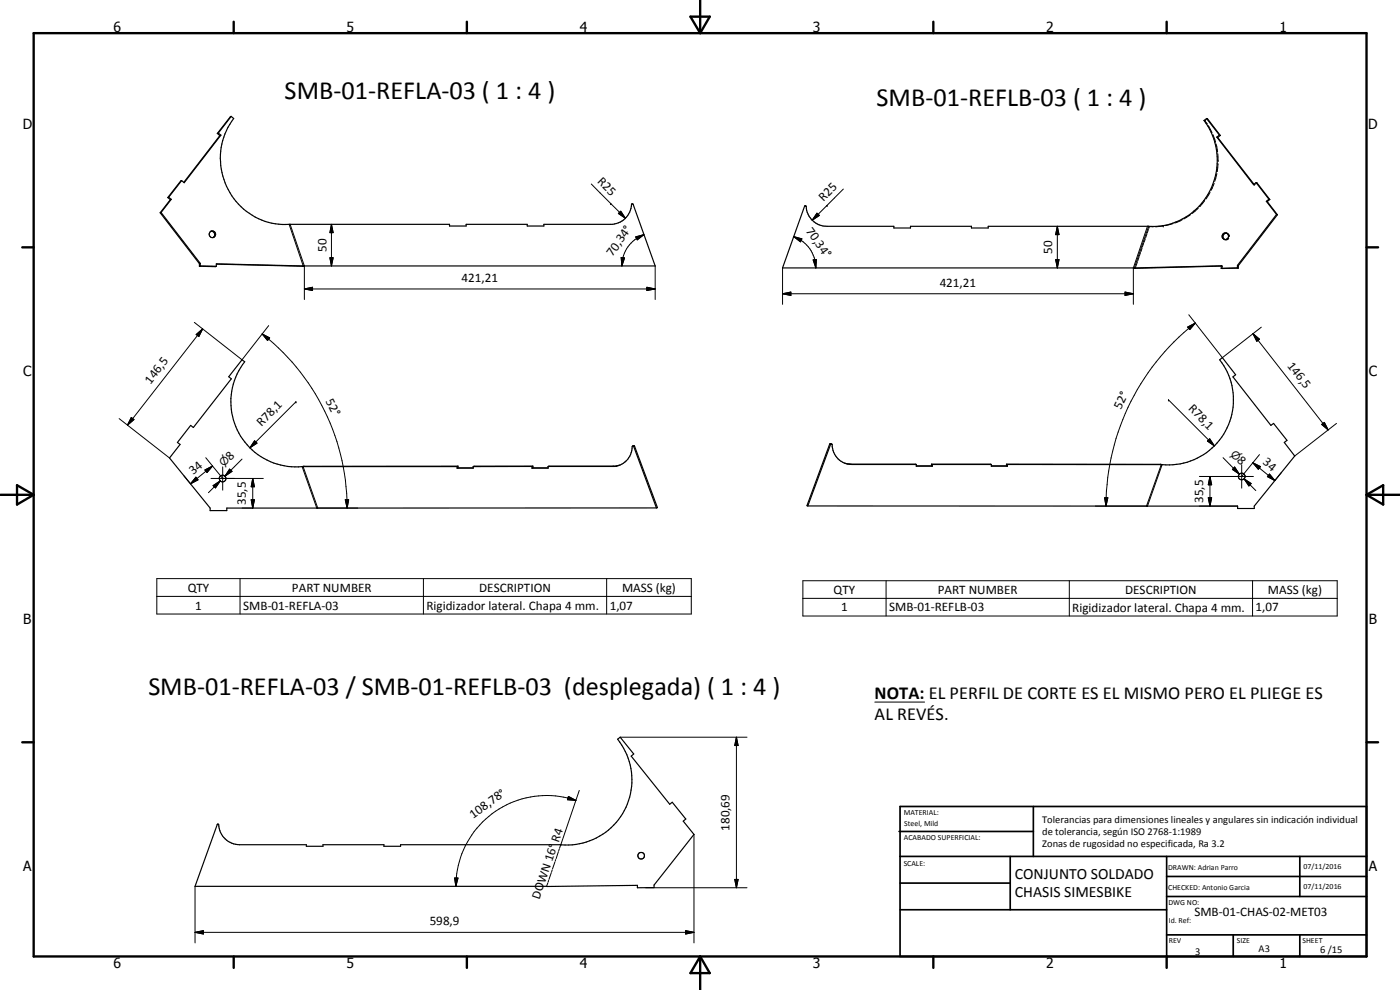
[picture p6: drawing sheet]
<svg xmlns="http://www.w3.org/2000/svg" width="420mm" height="297mm" viewBox="0 0 420 297" stroke-linecap="round" stroke-linejoin="round" font-family="sans-serif">
<g fill="none" stroke="#000" stroke-width=".35">
<path d="M65.5 39.9l-.3 .1M65.5 39.9l.8 .7M69.4 34.9l.7 .7a19.9 19.9 0 0 0-1.9 20.7 19.9 19.9 0 0 0 17.6 11.1l49.1-.1v.5h5v-.5h18.3v.5h5v-.5h20.7a6.6 6.6 0 0 0 5.7-6.1l.4 .1 6.6 18.5h-105.6M69.4 34.9l-4.2 5.1M69.4 34.9l-3.9 5M362.1 35.6l-.8 .6a19.8 19.8 0 0 1 1.8 21.1 19.8 19.8 0 0 1-18.4 10.6h-48.1v.5h-5.1v-.5h-18.2v.5h-5v-.5h-20.1a6.4 6.4 0 0 1-6.4-6.1l-.3 .1-6.6 18.5h105.5M362.1 35.6h.3l3.8 5M362.1 35.6l3.9 4.9M50.4 59.3l.7 .6M50.6 59.2l-.2 .1M50.6 59.2l.8 .6M51.1 59.9l-3 3.9"/>
<path d="M51.4 59.8l-.3 .1M51.4 59.8l-3.1 4M54.5 54.2l-4.1 5.1M54.5 54.2l-3.9 5M65.2 40l.8 .7M66 40.7l-10.9 14M66.3 40.6l-.3 .1M66.3 40.6l-11 14.2-.8-.6M365.2 41.1l.3 .2M365.2 41.1l11 14.3 .8-.6M365.5 41.3l10.8 14M366 40.5l.2 .1"/>
<path d="M366 40.5l-.8 .6M366.2 40.6l-.7 .7M377 54.8l4.1 5.1M377 54.8l3.8 5M380.8 59.8l.3 .1M380.8 59.8l-.7 .6M381.1 59.9l-.8 .6M48.1 63.8l11.7 15.3M48.3 63.8h-.2M48.3 63.8l11.8 15.2M59.8 79.9h5.1M59.8 79.1v.8"/>
<path d="M60.1 79.8l4.8 .1M60.1 79.8l-.3 .1M60.1 79v.8M60.1 79l-.3 .1M63.3 69.4a1.02 1.02 0 0 1 1.1 .7 1.02 1.02 0 0 1-.5 1.2M64.9 79.2l25.9 .7M91 79.8l-26.1-.6v.7M91 79.8l-.2 .1M91.3 79.8l-.5 .1M366.5 79.8l-25.8 .7M368.2 70a1.03 1.03 0 0 0-1.1 .6 1.03 1.03 0 0 0 .4 1.3M371.4 79.6v.8h.2"/>
<path d="M371.4 79.6l.2 .1M371.6 79.7v.7M380.1 60.4l3 3.9M380.1 60.4l.2 .1M380.3 60.5l3.1 3.9M383.1 64.3l.3 .1M383.1 64.3l-11.7 15.3M383.4 64.4l-11.8 15.3M340.1 80.4l.6 .1M340.4 80.4l26.1-.6v.7M340.4 80.4l.3 .1M366.5 80.5l.3 .1"/>
<path d="M371.6 80.4l-5.1 .1M90.7 140h46.5M90.7 140a19.5 19.5 0 0 1-19-10.1 19.5 19.5 0 0 1 1.7-21.4l-.8-.6-3.9 5.1 .7 .7-11.4 14.6-.8-.7-4 5.2 .8 .5-3.1 4.1 12.2 15v.8h5v-.8h128.9M91.2 139.9l-.2 .1M91.2 139.9l-.5 .1M137.2 140v.5M137.4 139.9l-.2 .1M137.4 139.9v.5M137.4 139.9h-46.2M142 140v.5h-4.8M159.7 140v.5M159.7 140h-17.7"/>
<path d="M159.9 139.9l-.2 .1M159.9 139.9v.5M159.9 139.9l-17.9 .1M164.5 140v.5h-4.8M185 139.9l-20.5 .1M185 139.9a6.3 6.3 0 0 0 4.8-6l.4 .1 6.8 18.4M185 139.8l-20.5 .2M185.9 139.6l-.9 .2M189.9 133.9l.3-.2 .2 .2 6.9 18.4-.3 .1M249.6 133.2l-.6 .1-6.8 18.4 .2 .1M249.6 133.3h.1a6 6 0 0 0 4.2 5.8M249.6 133.3l-.4 .1-6.8 18.4"/>
<path d="M253.6 139l.4 .1M253.9 139.1l1.7 .3h19.4M254 139.1l1.3 .2 19.7 .1M275 139.4v.5h4.8M275 139.8h4.6M279.6 139.3l.2 .1M279.6 139.3v.5M279.6 139.8l.2 .1M279.6 139.3l17.9 .1M279.8 139.4v.5M279.8 139.4h17.7M297.5 139.4v.5h4.8"/>
<path d="M297.5 139.8h4.5M302 139.8l.3 .1M302.1 139.3l.2 .1M302.1 139.3l-.1 .5M302.1 139.3h46.2M302.3 139.4v.5M302.3 139.4h46.5M348.3 139.3l.2 .1M348.3 139.3l.5 .1M348.8 139.4a19.5 19.5 0 0 0 19-10 19.5 19.5 0 0 0-1.8-21.5l.8-.6 4 5.1-.8 .7 11.4 14.5 .8-.6 4 5.1-.8 .7 3.2 4-12.2 15v.8h-5v-.8h-129M137.4 140.4h4.6M137.4 140.4l-.2 .1"/>
<path d="M159.9 140.4l-.2 .1M159.9 140.4h4.6M65.2 247.4l.3-.1a6.5 6.5 0 0 0 6.4 6.1h20v.5h5v-.5h18.3v.5h5v-.5h47.9a19.5 19.5 0 0 0 19.2-10 19.5 19.5 0 0 0-1.9-21.6l.7-.6 4.1 5-.8 .7 11.6 14.4 .7-.6 4.1 5-.7 .7 3.2 4-12 15.2v.7l-5 .1v-.8l-27.1 .4-105.7-.1z"/>
<circle cx="63.8" cy="70.3" r=".98"/>
<circle cx="367.7" cy="70.9" r=".99"/>
<circle cx="66.8" cy="143.6" r="1"/>
<circle cx="372.6" cy="142.9" r=".99"/>
<circle cx="192.4" cy="256.7" r=".99"/>
</g>
<g fill="none" stroke="#000" stroke-width=".3">
<path d="M361.3 36.2h.1M361.5 36.2h.1M361.6 36.2l.7 1M361.9 36.1l-.3 .1M362.4 35.6l-.3 .2M362.6 37.7l1.2 2.1M177.4 55.2l5.9 5.9M253.1 56.7l-9.4 9.4M363.2 57.7l-1.3 2M364 40.4l.8 2.2M364.4 55l-1 2.1M364.9 43.2l.5 2.4"/>
<path d="M365.2 52.1l-.6 2.3M365.5 46.1l.1 2.4M365.5 49.1l-.2 2.4M376.2 55.4h.1M376.3 55.3l.1 .1M376.7 55.3l-.3 .2M377.2 54.9l-.2 .2M86.8 67.3l4.2 12.5M87.1 67.3l4.2 12.5v10.1M99 77.3h1l-.5 2.5zM99.5 67.3l.5 2.5h-1zM99.5 67.3v12.5"/>
<path d="M183.3 61.1h.1M183.3 61.1l4.4 4.4M185.6 64.1l.7-.7 1.4 2.1zM186.4 77.3l1 .1-.8 2.4zM190.8 71.1l2.4-.7-1.9 1.6zM193.2 70.4a10.3 10.3 0 0 0-4.7 3.6l-.8 1.3a9.8 9.8 0 0 0-1.1 4.5M196.6 79.8v10.1M238.2 71l2.5 .7-.5 .9zM238.2 71a10.2 10.2 0 0 1 4.8 3.6l.4 .6a9.7 9.7 0 0 1 1.4 5.2M244 78l1-.1-.2 2.5zM245.2 64l.7 .6-2.2 1.5zM248.2 61.6h.1"/>
<path d="M316.8 77.9h1l-.5 2.5zM317.3 67.9l.5 2.5h-1zM317.3 67.9v12.5M340.9 79.9l-.2 .6M341.4 78.5l-.4 1.2M341.8 77.1l-.4 1.2M342.3 75.8l-.4 1.1M342.8 74.4l-.4 1.1M343.2 73l-.4 1.1M343.7 71.6l-.3 1.1M344.2 70.2l-.4 1.1M344.6 67.9h-.2l-4.3 12.5v10.9"/>
<path d="M344.7 68.8l-.4 1.1M344.7 67.9h.1M344.7 67.9l-4.3 12.5M344.8 67.9l.2 .1M345 68l-.2 .5M345 68h1.1M349.1 67.8h.1M349.1 67.8l-2.4 .2M352 67.1l-2.3 .6M354.8 66l-2.2 .9M357.3 64.4l-2 1.3M359.6 62.5l-1.8 1.6"/>
<path d="M361.6 60.2l-1.6 1.8M366.5 79.8h.1M366.7 79.8l.1 .3M367.4 71.8l.1 .1M368.1 69.9v.1M368.3 70l.5 .4 .2 .6M368.8 71.5l-.6 .4h-.5M58.3 96.7l14.3 11.2 8-10.2M60.8 98.7l-22.5 28.9M91.3 86.7l2.5-.5v1zM91.3 86.7h105.3M194.1 86.2l2.5 .5-2.5 .5z"/>
<path d="M234.9 88.1l2.5-.5v1zM234.9 88.1h105.2M234.9 80.4v10.9M337.6 87.6l2.5 .5-2.5 .5zM356.4 98.1l2.3-1.2-1.6 2zM356.8 94.4l10 12.9 11.7-9.1M358.7 96.9a69.5 69.5 0 0 0-26.8 54.9M366.8 80.3v.3M58.9 100.4l1.9-1.7-1.1 2.3zM78.7 100.2l2.2 1.2-.6 .8zM78.7 100.2a66.4 66.4 0 0 1 25.5 52.2M350.7 120h.1"/>
<path d="M350.7 120l13.7 13.8M376 100.1l2 1.7-.8 .6zM376 100.1l22.6 28.9M35.8 125.6l15.1 11.8M39.4 125.3l.8 .6-1.9 1.7zM61.8 137.3l5 6.3M63.8 139.8l-6.6 5.4M72.6 137.8l-5.1 5.1M76.4 132.2l.7 .8-2.1 1.4zM88.8 120.6h.1M88.8 120.6l-13.8 13.8M90.7 140l4.4 12.4h12.2"/>
<path d="M91 140h.1M91 140l4.4 12.4M184.1 139.9l-.3 .1M190.4 133.9l-.2 .1M249 133.3l.2 .1M255.3 139.3l.3 .1M348.5 139.4h.1M348.5 139.4l-4.4 12.4M348.8 139.4l-4.4 12.4h-15.7M362.4 132.3l.6-.6 1.4 2.1zM363 131.7l1.4 2.1-2-1.5zM367.1 137.3l4.8 4.9"/>
<path d="M372.6 139.4v7.1M376 138.9l2.3 1.1-.7 .8zM376 138.9l6.6 5.3M378 136.4l-5.4 6.6M396.7 127.3l.8-.6 1.1 2.3zM401.1 127l-12.5 9.8M55.1 142.7l2.1 2.5M58.8 143.2l.6 .8-2.2 1.2zM61.5 141l2.3-1.2-1.7 2zM63.3 143.6h15.7M64 145.7l2.1-1.4-1.4 2.1zM66.1 144.3l-3.5 3.5"/>
<path d="M66.8 140.1v7M68.9 140.8l.7 .6-2.1 1.5zM72.7 152.4h3.1M75.4 149.9h1l-.6 2.5zM75.8 143.6l.6 2.4h-1zM75.8 143.6v8.8M103.6 149.9h1l-.4 2.5zM331.5 149.4h1l-.6 2.4zM359.9 151.8h11.5M359.9 143h16.3M362.6 149.4h1l-.5 2.4zM363.1 143l.5 2.5h-1z"/>
<path d="M363.1 143v8.8M370.5 140.1l1.4 2.1-2-1.4zM373.4 143.7l2.1 1.4-.7 .7zM373.4 143.7l3.5 3.5M381 142.2l1.6 2-2.2-1.2zM384.6 141.7l-2 2.5M47.1 173.6h160.4v10.6h-160.4zM47.1 178.9h160.4M72 173.6v10.6M127.1 173.6v10.6M182.1 173.6v10.6M240.9 174.2h160.4v10.6h-160.4z"/>
<path d="M240.9 179.5h160.4M265.9 174.2v10.6M320.9 174.2v10.6M375.9 174.2v10.6M262.5 210.7h15M170.6 239l2.2 1.2-2.5-.3zM173.9 237.2l-6 17.3M186.1 221.2h38.1M221 221.2l.5 2.5h-1zM221 221.2v45.2M166.5 258.7l-.7 2M166.8 257.9l-.2 .5"/>
<path d="M167.6 255.5l-.7 2.1M167.8 254.8l-.1 .5M172.8 240.2a27.2 27.2 0 0 0-36 25.7M208.3 250.4v32.5M58.5 279.7l2.5-.5v1zM58.5 279.7h149.8M58.5 265.9v17M136.4 263.4h1l-.6 2.5zM164.4 264.9l-.4 1M164.7 264.2l-.2 .5M165.5 261.8l-.8 2.1M165.7 261l-.1 .5"/>
<path d="M193.8 266.4h30.4M205.8 279.2l2.5 .5-2.5 .5zM220.5 263.9h1l-.5 2.5z"/>
</g>
<g fill="none" stroke="#000" stroke-width=".71">
<path d="M10.1 9.9h400v277.1h-400zM70.1 6.5v3.4M140.1 6.5v3.4M207.2 5h5.8l-2.9 4.9zM210.1 0v9.9M280.1 6.5v3.4M350.1 6.5v3.4M6.7 74.2h3.4M410.1 74.2h3.5M.1 148.5h10M5.1 145.6l5 2.9-5 2.9zM410.1 148.5h10"/>
<path d="M410.1 148.5l5-2.9v5.8zM6.7 222.7h3.4M410.1 222.7h3.5M70.1 287v3.4M140.1 287v3.4M210.1 287v10M210.1 287l2.9 5h-5.8zM280.1 287v3.4M350.1 287v3.4"/>
</g>
<g fill="none" stroke="#000" stroke-width=".51">
<path d="M269.8 249.5h40.3M270.1 242h140v45h-140zM270.1 257h140M303.2 257v16M310.1 242v15M350.1 257v30M390.1 257v12M270.1 265h33.1M270.1 273h80M350.1 269h60M350.1 263h60M350.1 280.5h60"/>
<path d="M370.1 280.5v6.5M390.1 280.5v6.5"/>
</g>
<g fill="#000">
<path d="M99 77.3h1l-.5 2.5zM99.5 67.3l.5 2.5h-1zM185.6 64.1l.7-.7 1.4 2.1zM186.4 77.3l1 .1-.8 2.4zM190.8 71.1l2.4-.7-1.9 1.6zM238.2 71l2.5 .7-.5 .9zM244 78l1-.1-.2 2.5zM245.2 64l.7 .6-2.2 1.5zM316.8 77.9h1l-.5 2.5zM317.3 67.9l.5 2.5h-1zM91.3 86.7l2.5-.5v1zM194.1 86.2l2.5 .5-2.5 .5z"/>
<path d="M234.9 88.1l2.5-.5v1zM337.6 87.6l2.5 .5-2.5 .5zM356.4 98.1l2.3-1.2-1.6 2zM58.9 100.4l1.9-1.7-1.1 2.3zM78.7 100.2l2.2 1.2-.6 .8zM376 100.1l2 1.7-.8 .6zM39.4 125.3l.8 .6-1.9 1.7zM76.4 132.2l.7 .8-2.1 1.4zM363 131.7l1.4 2.1-2-1.5zM376 138.9l2.3 1.1-.7 .8zM396.7 127.3l.8-.6 1.1 2.3zM58.8 143.2l.6 .8-2.2 1.2z"/>
<path d="M61.5 141l2.3-1.2-1.7 2zM64 145.7l2.1-1.4-1.4 2.1zM68.9 140.8l.7 .6-2.1 1.5zM75.4 149.9h1l-.6 2.5zM75.8 143.6l.6 2.4h-1zM103.6 149.9h1l-.4 2.5zM331.5 149.4h1l-.6 2.4zM362.6 149.4h1l-.5 2.4zM363.1 143l.5 2.5h-1zM370.5 140.1l1.4 2.1-2-1.4zM373.4 143.7l2.1 1.4-.7 .7zM381 142.2l1.6 2-2.2-1.2z"/>
<path d="M170.6 239l2.2 1.2-2.5-.3zM221 221.2l.5 2.5h-1zM58.5 279.7l2.5-.5v1zM136.4 263.4h1l-.6 2.5zM220.5 263.9h1l-.5 2.5zM205.8 279.2l2.5 .5-2.5 .5z"/>
</g>
<g font-size="7.9">
<text x="85.4" y="29.6">SMB-01-REFLA-03 ( 1 : 4 )</text>
<text x="263.1" y="31.7">SMB-01-REFLB-03 ( 1 : 4 )</text>
<text x="44.5" y="208.4">SMB-01-REFLA-03 / SMB-01-REFLB-03 (desplegada) ( 1 : 4 )</text>
</g>
<g font-size="5.5">
<text x="262.5" y="209.8">NOTA: EL PERFIL DE CORTE ES EL MISMO PERO EL PLIEGE ES</text>
<text x="262.5" y="216.2">AL REVÉS.</text>
</g>
<g font-size="4.7">
<text x="304.6" y="263.8">CONJUNTO SOLDADO</text>
<text x="304.6" y="269.2">CHASIS SIMESBIKE</text>
</g>
<g font-size="4.2">
<text x="34" y="9.6">6</text>
<text x="104" y="9.6">5</text>
<text x="174" y="9.6">4</text>
<text x="244" y="9.6">3</text>
<text x="314" y="9.6">2</text>
<text x="384" y="9.6">1</text>
<text x="6.8" y="38.7">D</text>
<text x="410.6" y="38.7">D</text>
<text x="7" y="112.9">C</text>
<text x="410.8" y="112.9">C</text>
<text x="7" y="187.1">B</text>
<text x="410.8" y="187.1">B</text>
<text x="7" y="261.4">A</text>
<text x="410.8" y="261.4">A</text>
<text x="34" y="290.4">6</text>
<text x="104" y="290.4">5</text>
<text x="174" y="290.4">4</text>
<text x="244" y="290.4">3</text>
<text x="314" y="290.4">2</text>
<text x="384" y="290.4">1</text>
</g>
<g font-size="3.9">
<text x="179.1" y="54.7" transform="rotate(45 179.1 54.7)">R25</text>
<text x="247.1" y="60.5" transform="rotate(-45 247.1 60.5)">R25</text>
<text x="241.8" y="69.3" transform="rotate(55 241.8 69.3)">70,34°</text>
<text x="97.9" y="75.6" transform="rotate(-90 97.9 75.6)">50</text>
<text x="183.8" y="77.1" transform="rotate(-55 183.8 77.1)">70,34°</text>
<text x="315.8" y="76.2" transform="rotate(-90 315.8 76.2)">50</text>
<text x="138.5" y="84.6">421,21</text>
<text x="282" y="86.1">421,21</text>
<text x="386.2" y="109.8" transform="rotate(52 386.2 109.8)">146,5</text>
<text x="45.2" y="115.4" transform="rotate(-52 45.2 115.4)">146,5</text>
<text x="97.7" y="120.3" transform="rotate(64 97.7 120.3)">52°</text>
<text x="336.4" y="123.1" transform="rotate(-64 336.4 123.1)">52°</text>
<text x="356.4" y="122.8" transform="rotate(45 356.4 122.8)">R78,1</text>
<text x="78.4" y="128.1" transform="rotate(-45 78.4 128.1)">R78,1</text>
<text x="58" y="142.6" transform="rotate(-39 58 142.6)">34</text>
<text x="69.2" y="138.2" transform="rotate(-45 69.2 138.2)">8</text>
<text x="371.1" y="138.4" transform="rotate(45 371.1 138.4)">8</text>
<text x="378.7" y="139.1" transform="rotate(39 378.7 139.1)">34</text>
<text x="73.8" y="151.5" transform="rotate(-90 73.8 151.5)">35,5</text>
<text x="361.1" y="150.9" transform="rotate(-90 361.1 150.9)">35,5</text>
<text x="56.3" y="177.5">QTY</text>
<text x="87.6" y="177.5">PART NUMBER</text>
<text x="143.8" y="177.5">DESCRIPTION</text>
<text x="186.7" y="177.7">MASS (kg)</text>
<text x="250.2" y="178.2">QTY</text>
<text x="281.5" y="178.1">PART NUMBER</text>
<text x="337.7" y="178.2">DESCRIPTION</text>
<text x="380.5" y="178.3">MASS (kg)</text>
<text x="58.6" y="182.9">1</text>
<text x="73" y="182.9">SMB-01-REFLA-03</text>
<text x="128" y="182.9">Rigidizador lateral. Chapa 4 mm.</text>
<text x="183" y="182.9">1,07</text>
<text x="252.4" y="183.5">1</text>
<text x="266.8" y="183.5">SMB-01-REFLB-03</text>
<text x="321.8" y="183.6">Rigidizador lateral. Chapa 4 mm.</text>
<text x="376.8" y="183.5">1,07</text>
<text x="142" y="245.7" transform="rotate(-36 142 245.7)">108,78°</text>
<text x="218.9" y="249.3" transform="rotate(-90 218.9 249.3)">180,69</text>
<text x="161.9" y="270" transform="rotate(-71 161.9 270)">DOWN 16° R4</text>
<text x="358.5" y="275">SMB-01-CHAS-02-MET03</text>
<text x="129" y="277.7">598,9</text>
</g>
<g font-size="3.3">
<text x="369.1" y="136.4" transform="rotate(45 369.1 136.4)">⌀</text>
<text x="67.2" y="140.2" transform="rotate(-45 67.2 140.2)">⌀</text>
</g>
<g font-size="3.1">
<text x="312.7" y="246.8">Tolerancias para dimensiones lineales y angulares sin indicación individual</text>
<text x="312.7" y="250.4">de tolerancia, según ISO 2768-1:1989</text>
<text x="312.7" y="254">Zonas de rugosidad no especificada, Ra 3.2</text>
<text x="358.7" y="286.4">3</text>
<text x="377.7" y="285.6">A3</text>
<text x="396.2" y="285.9">6 /15</text>
</g>
<g font-size="2.4">
<text x="271.2" y="244.4">MATERIAL:</text>
<text x="271.3" y="252">ACABADO SUPERFICIAL:</text>
<text x="271.4" y="247.9">Steel, Mild</text>
<text x="271.2" y="259.7">SCALE:</text>
<text x="350.6" y="261">DRAWN: Adrian Parro</text>
<text x="391.2" y="260.6">07/11/2016</text>
<text x="350.6" y="267">CHECKED: Antonio Garcia</text>
<text x="391.2" y="266.7">07/11/2016</text>
<text x="350.6" y="271.4">DWG NO:</text>
<text x="350.8" y="276.9">Id. Ref:</text>
<text x="350.8" y="282.8">REV</text>
<text x="371.2" y="282.9">SIZE</text>
<text x="390.9" y="282.9">SHEET</text>
</g>
</svg>
